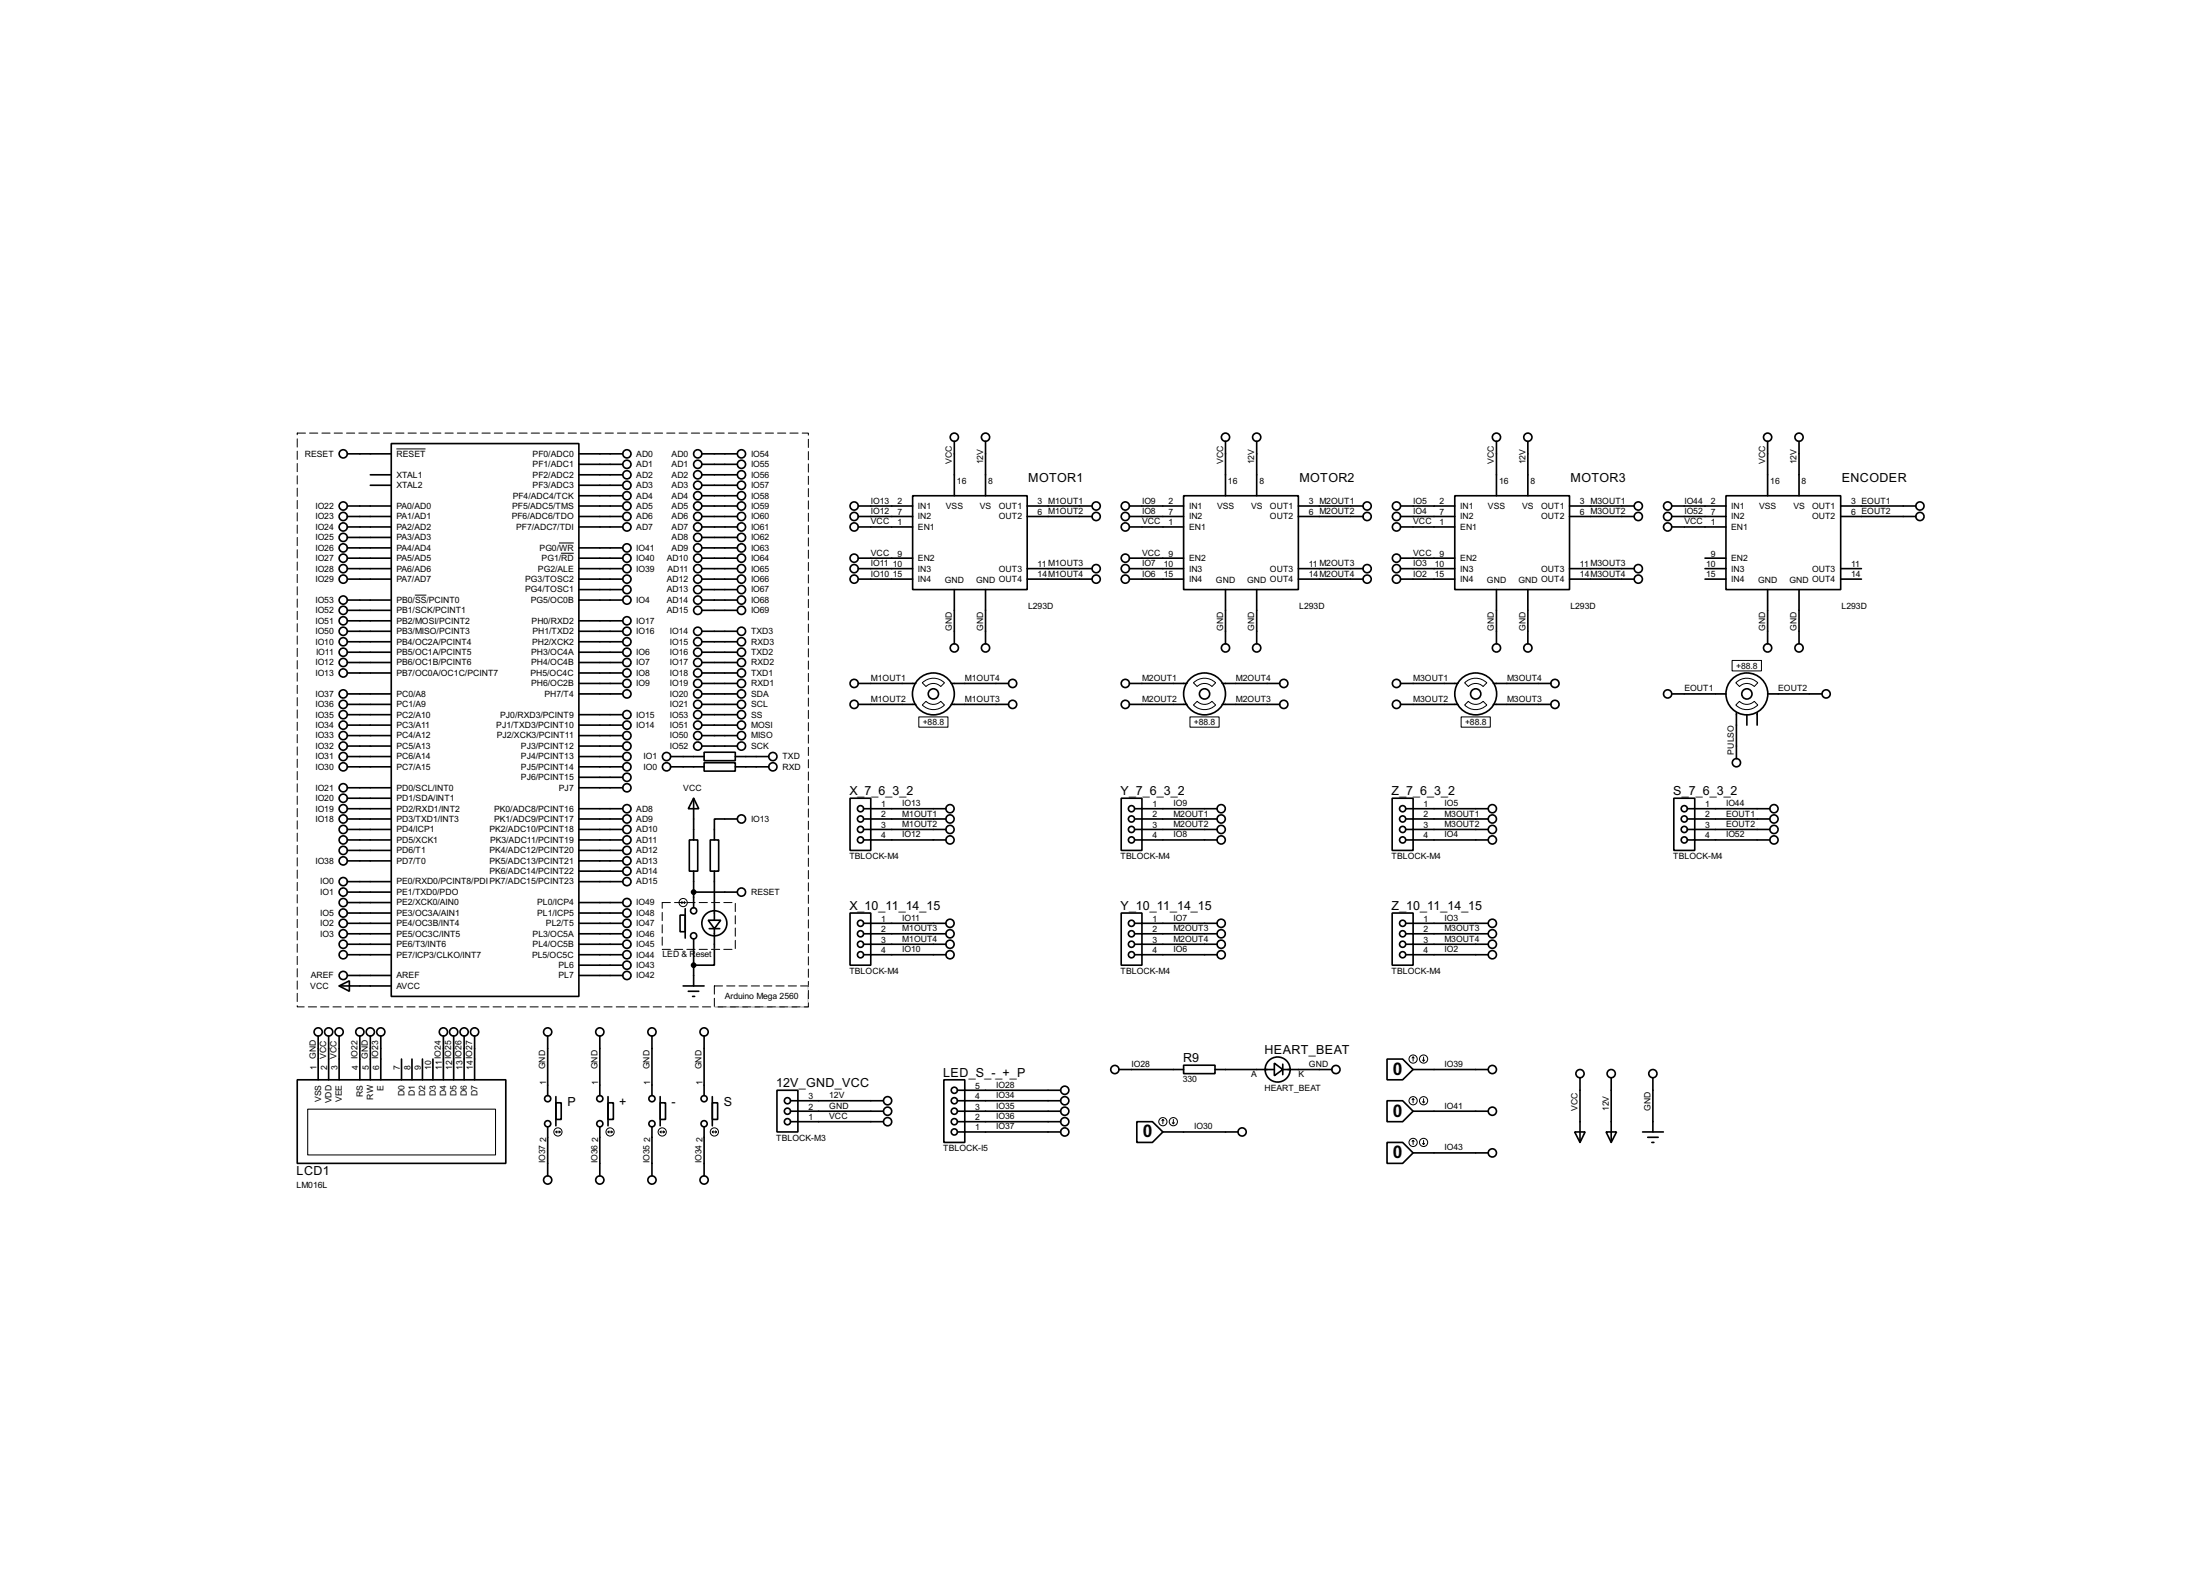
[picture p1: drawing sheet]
<svg xmlns="http://www.w3.org/2000/svg" width="536mm" height="383mm" viewBox="0 0 536 383" stroke-linecap="round" stroke-linejoin="round" font-family="sans-serif">
<g fill="none" stroke="#000" stroke-width=".4">
<path d="M84.6 110.5h10.7M90.2 115.6h5.1M90.2 118.2h5.1M95.3 108h45.7v134.6h-45.7zM141 110.5h10.7M141 113.1h10.7M141 115.6h10.7M141 118.2h10.7M171 110.5h8.6M171 113.1h8.6M171 115.6h8.6M171 118.2h8.6"/>
<path d="M232.5 107.5v13.2M240.1 107.5v13.2M298.5 107.5v13.2M306.1 107.5v13.2M364.5 107.5v13.2M372.2 107.5v13.2M430.6 107.5v13.2M438.2 107.5v13.2M84.6 123.2h10.7M84.6 125.8h10.7M84.6 128.3h10.7M84.6 130.9h10.7"/>
<path d="M84.6 133.4h10.7M84.6 135.9h10.7M84.6 138.5h10.7M141 123.2h10.7M141 125.8h10.7M141 128.3h10.7M141 133.4h10.7M141 135.9h10.7M141 138.5h10.7M141 120.7h10.7M171 123.2h8.6M171 125.8h8.6"/>
<path d="M171 128.3h8.6M171 130.9h8.6M171 133.4h8.6M171 135.9h8.6M171 138.5h8.6M171 120.7h8.6M209.1 123.2h13.2M209.1 125.8h13.2M209.1 128.3h13.2M209.1 135.9h13.2M209.1 138.5h13.2M222.3 120.7h27.9v22.9h-27.9z"/>
<path d="M250.2 123.2h15.8M250.2 125.8h15.8M250.2 138.5h15.8M275.1 123.2h13.2M275.1 125.8h13.2M275.1 128.3h13.2M275.1 135.9h13.2M275.1 138.5h13.2M288.3 120.7h28v22.9h-28zM316.3 123.2h15.7M316.3 125.8h15.7M316.3 138.5h15.7"/>
<path d="M341.2 123.2h13.2M341.2 125.8h13.2M341.2 128.3h13.2M341.2 135.9h13.2M341.2 138.5h13.2M354.4 120.7h27.9v22.9h-27.9zM382.3 123.2h15.8M382.3 125.8h15.8M382.3 138.5h15.8M407.2 123.2h13.2M407.2 125.8h13.2M407.2 128.3h13.2"/>
<path d="M415.3 135.9h5.1M415.3 138.5h5.1M420.4 120.7h28v22.9h-28zM448.4 123.2h18.3M448.4 125.8h18.3M448.4 138.5h5M84.6 141h10.7M84.6 146.1h10.7M84.6 148.6h10.7M84.6 151.2h10.7M84.6 153.7h10.7M84.6 156.3h10.7"/>
<path d="M84.6 158.8h10.7M141 141h10.7M141 146.1h10.7M141 151.2h10.7M141 153.7h10.7M141 156.3h10.7M141 158.8h10.7M141 143.6h10.7M171 141h8.6M171 146.1h8.6M171 148.6h8.6M171 153.7h8.6"/>
<path d="M171 156.3h8.6M171 158.8h8.6M171 143.6h8.6M209.1 141h13.2M232.5 143.6v13.2M240.1 143.6v13.2M250.2 141h15.8M275.1 141h13.2M298.5 143.6v13.2M306.1 143.6v13.2M316.3 141h15.7M341.2 141h13.2"/>
<path d="M364.5 143.6v13.2M372.2 143.6v13.2M382.3 141h15.8M415.3 141h5.1M430.6 143.6v13.2M438.2 143.6v13.2M448.4 141h5M84.6 161.3h10.7M84.6 163.9h10.7M84.6 169h10.7M84.6 171.5h10.7M84.6 174h10.7"/>
<path d="M84.6 176.6h10.7M84.6 179.1h10.7M141 161.3h10.7M141 163.9h10.7M141 169h10.7M141 174h10.7M141 176.6h10.7M141 179.1h10.7M141 166.4h10.7M171 161.3h8.6M171 163.9h8.6M171 169h8.6"/>
<path d="M171 171.5h8.6M171 174h8.6M171 176.6h8.6M171 179.1h8.6M171 166.4h8.6M209.1 171.5h14M209.1 166.4h14M231.7 171.5h14M231.7 166.4h14M275.1 171.5h14M275.1 166.4h14M297.7 171.5h14"/>
<path d="M297.7 166.4h14M341.2 171.5h13.9M341.2 166.4h13.9M363.8 171.5h14M363.8 166.4h14M407.2 169h13.2M423 173.5v11.2M425.5 174v2.6M428 173.5v3.1M430.6 169h13.2M84.6 186.7h10.7M84.6 184.2h10.7"/>
<path d="M84.6 181.7h10.7M84.6 191.8h10.7M84.6 194.4h10.7M84.6 196.9h10.7M84.6 199.4h10.7M141 186.7h10.7M141 184.2h10.7M141 181.7h10.7M141 191.8h10.7M141 196.9h10.7M141 199.4h10.7M141 189.3h10.7"/>
<path d="M163.4 186.7h8.1M163.4 184.2h8.1M169 194.4l1.2 2.5h-2.5zM169 194.4v10.1M171 181.7h8.6M171.5 185.7h7.6v2.1h-7.6zM171.5 183.2h7.6v2h-7.6zM179.1 186.7h8.2M179.1 184.2h8.2M179.6 199.4h-5.6v5.1M207.1 194.4h5v12.7h-5zM210.4 196.9h20"/>
<path d="M210.4 199.4h20M273.1 194.4h5.1v12.7h-5.1zM276.4 196.9h20.1M276.4 199.4h20.1M339.1 194.4h5.1v12.7h-5.1zM342.4 196.9h20.1M342.4 199.4h20.1M407.7 194.4h5.1v12.7h-5.1zM411 196.9h20.1M411 199.4h20.1M84.6 202h10.7M84.6 204.5h10.7"/>
<path d="M84.6 207.1h10.7M84.6 209.6h10.7M84.6 214.7h10.7M84.6 217.2h10.7M84.6 219.8h10.7M141 202h10.7M141 204.5h10.7M141 207.1h10.7M141 209.6h10.7M141 214.7h10.7M141 219.8h10.7M141 212.1h10.7"/>
<path d="M167.9 204.5h2.1v7.6h-2.1zM169 217.2h10.6M169 212.1v8.9M173 204.5h2.1v7.6h-2.1zM174 212.1v12M210.4 202h20M210.4 204.5h20M276.4 202h20.1M276.4 204.5h20.1M342.4 202h20.1M342.4 204.5h20.1M411 202h20.1"/>
<path d="M411 204.5h20.1M84.6 222.3h10.7M84.6 224.8h10.7M84.6 227.4h10.7M84.6 229.9h10.7M84.6 232.5h10.7M84.6 237.5h10.7M141 222.3h10.7M141 224.8h10.7M141 227.4h10.7M141 229.9h10.7M141 232.5h10.7"/>
<path d="M141 237.5h10.7M141 235h10.7M165.7 222.8h1.2v4.1h-1.2zM166.9 221.3v7.1M169 228.7v11.4M172.5 224.1h3.1l-1.6 2zM172.8 226.1h2.5M174 226.1v8.9h-5M207.1 222.3h5v12.7h-5zM210.4 224.8h20M210.4 227.4h20M210.4 229.9h20"/>
<path d="M210.4 232.5h20M273.1 222.3h5.1v12.7h-5.1zM276.4 224.8h20.1M276.4 227.4h20.1M276.4 229.9h20.1M276.4 232.5h20.1M339.1 222.3h5.1v12.7h-5.1zM342.4 224.8h20.1M342.4 227.4h20.1M342.4 229.9h20.1M342.4 232.5h20.1M77.5 252.3v10.6"/>
<path d="M80.1 252.3v10.6M82.6 240.1l2.5-1.3v2.6zM82.6 240.1h12.7M82.6 252.3v10.6M87.7 252.3v10.6M90.2 252.3v10.6M92.8 252.3v10.6M97.8 257.9v5M100.4 257.9v5M102.9 257.9v5M105.5 257.9v5M108 252.3v10.6"/>
<path d="M110.5 252.3v10.6M113.1 252.3v10.6M115.6 252.3v10.6M133.4 252.3v14.5M146.1 252.3v14.5M158.8 252.3v14.5M166.4 240.1h5.1M167.7 241.4h2.5M168.7 242.6h.5M171.5 252.3v14.5M288.3 259.4h7.7v2h-7.7zM310.4 258.9l2.1 1.5-2.1 1.5z"/>
<path d="M312.5 259.1v2.6M337.9 257.9h3.8l2.5 2.5-2.5 2.5h-3.8zM72.4 262.9h50.8v20.4h-50.8zM133.4 274.4v11.9M135.4 268.5h1.3v4.1h-1.3zM135.4 267v7.1M146.1 274.4v11.9M148.1 268.5h1.3v4.1h-1.3zM148.1 267v7.1M158.8 274.4v11.9M160.8 268.5h1.3v4.1h-1.3zM160.8 267v7.1"/>
<path d="M171.5 274.4v11.9M173.5 268.5h1.3v4.1h-1.3zM173.5 267v7.1M189.3 265.5h5.1v10.1h-5.1zM192.6 268h22.6M192.6 270.6h22.6M192.6 273.1h22.6M229.9 262.9h5.1v15.3h-5.1zM233.2 275.6h25.2M233.2 268h25.2M233.2 270.6h25.2M233.2 273.1h25.2"/>
<path d="M233.2 265.5h25.2M272.6 260.4h15.7M276.9 273.1h3.8l2.6 2.5-2.6 2.6h-3.8zM283.3 275.6h18.3M296 260.4h14.4M312.5 260.4h11.9M337.9 268h3.8l2.5 2.6-2.5 2.5h-3.8zM337.9 278.2h3.8l2.5 2.5-2.5 2.6h-3.8zM344.2 260.4h18.3M344.2 270.6h18.3M383.6 275.6h2.5l-1.2 2.6zM384.9 262.4v15.8"/>
<path d="M391.2 275.6h2.6l-1.3 2.6zM392.5 262.4v15.8M400.1 275.6h5.1M401.4 276.9h2.5M402.4 278.2h.5M402.6 262.4v13.2M344.2 280.7h18.3"/>
<circle cx="83.6" cy="110.5" r="1"/>
<circle cx="152.7" cy="113.1" r="1"/>
<circle cx="152.7" cy="118.2" r="1"/>
<circle cx="152.7" cy="110.5" r="1"/>
<circle cx="152.7" cy="115.6" r="1"/>
<circle cx="169.9" cy="118.2" r="1"/>
<circle cx="169.9" cy="113.1" r="1"/>
<circle cx="169.9" cy="115.6" r="1"/>
<circle cx="169.9" cy="110.5" r="1"/>
<circle cx="180.6" cy="118.2" r="1"/>
<circle cx="180.6" cy="113.1" r="1"/>
<circle cx="180.6" cy="115.6" r="1"/>
<circle cx="180.6" cy="110.5" r="1"/>
<circle cx="232.4" cy="106.5" r="1"/>
<circle cx="240" cy="106.5" r="1"/>
<circle cx="298.5" cy="106.5" r="1"/>
<circle cx="306.1" cy="106.5" r="1"/>
<circle cx="364.5" cy="106.5" r="1"/>
<circle cx="372.1" cy="106.5" r="1"/>
<circle cx="430.5" cy="106.5" r="1"/>
<circle cx="438.2" cy="106.5" r="1"/>
<circle cx="83.6" cy="130.9" r="1"/>
<circle cx="83.6" cy="123.2" r="1"/>
<circle cx="83.6" cy="133.4" r="1"/>
<circle cx="83.6" cy="135.9" r="1"/>
<circle cx="83.6" cy="138.5" r="1"/>
<circle cx="83.6" cy="128.3" r="1"/>
<circle cx="83.6" cy="125.8" r="1"/>
<circle cx="152.7" cy="120.7" r="1"/>
<circle cx="152.7" cy="133.4" r="1"/>
<circle cx="152.7" cy="135.9" r="1"/>
<circle cx="152.7" cy="125.8" r="1"/>
<circle cx="152.7" cy="138.5" r="1"/>
<circle cx="152.7" cy="123.2" r="1"/>
<circle cx="152.7" cy="128.3" r="1"/>
<circle cx="169.9" cy="138.5" r="1"/>
<circle cx="169.9" cy="125.8" r="1"/>
<circle cx="169.9" cy="135.9" r="1"/>
<circle cx="169.9" cy="128.3" r="1"/>
<circle cx="169.9" cy="120.7" r="1"/>
<circle cx="169.9" cy="133.4" r="1"/>
<circle cx="169.9" cy="123.2" r="1"/>
<circle cx="169.9" cy="130.9" r="1"/>
<circle cx="180.6" cy="130.9" r="1"/>
<circle cx="180.6" cy="138.5" r="1"/>
<circle cx="180.6" cy="125.8" r="1"/>
<circle cx="180.6" cy="135.9" r="1"/>
<circle cx="180.6" cy="120.7" r="1"/>
<circle cx="180.6" cy="128.3" r="1"/>
<circle cx="180.6" cy="133.4" r="1"/>
<circle cx="180.6" cy="123.2" r="1"/>
<circle cx="208" cy="123.2" r="1"/>
<circle cx="208" cy="125.8" r="1"/>
<circle cx="208" cy="135.9" r="1"/>
<circle cx="208" cy="138.5" r="1"/>
<circle cx="208" cy="128.3" r="1"/>
<circle cx="267" cy="125.8" r="1"/>
<circle cx="267" cy="138.5" r="1"/>
<circle cx="267" cy="123.2" r="1"/>
<circle cx="274.1" cy="138.5" r="1"/>
<circle cx="274.1" cy="135.9" r="1"/>
<circle cx="274.1" cy="128.3" r="1"/>
<circle cx="274.1" cy="125.8" r="1"/>
<circle cx="274.1" cy="123.2" r="1"/>
<circle cx="333" cy="138.5" r="1"/>
<circle cx="333" cy="123.2" r="1"/>
<circle cx="333" cy="125.8" r="1"/>
<circle cx="340.1" cy="123.2" r="1"/>
<circle cx="340.1" cy="138.5" r="1"/>
<circle cx="340.1" cy="135.9" r="1"/>
<circle cx="340.1" cy="125.8" r="1"/>
<circle cx="340.1" cy="128.3" r="1"/>
<circle cx="399" cy="138.5" r="1"/>
<circle cx="399" cy="123.2" r="1"/>
<circle cx="399" cy="125.8" r="1"/>
<circle cx="406.2" cy="125.8" r="1"/>
<circle cx="406.2" cy="123.2" r="1"/>
<circle cx="406.2" cy="128.3" r="1"/>
<circle cx="467.6" cy="125.8" r="1"/>
<circle cx="467.6" cy="123.2" r="1"/>
<circle cx="83.6" cy="153.7" r="1"/>
<circle cx="83.6" cy="151.2" r="1"/>
<circle cx="83.6" cy="141" r="1"/>
<circle cx="83.6" cy="158.8" r="1"/>
<circle cx="83.6" cy="156.3" r="1"/>
<circle cx="83.6" cy="146.1" r="1"/>
<circle cx="83.6" cy="148.6" r="1"/>
<circle cx="152.7" cy="156.3" r="1"/>
<circle cx="152.7" cy="158.8" r="1"/>
<circle cx="152.7" cy="153.7" r="1"/>
<circle cx="152.7" cy="151.2" r="1"/>
<circle cx="152.7" cy="143.6" r="1"/>
<circle cx="152.7" cy="141" r="1"/>
<circle cx="152.7" cy="146.1" r="1"/>
<circle cx="169.9" cy="146.1" r="1"/>
<circle cx="169.9" cy="148.6" r="1"/>
<circle cx="169.9" cy="141" r="1"/>
<circle cx="169.9" cy="158.8" r="1"/>
<circle cx="169.9" cy="143.6" r="1"/>
<circle cx="169.9" cy="156.3" r="1"/>
<circle cx="169.9" cy="153.7" r="1"/>
<circle cx="180.6" cy="148.6" r="1"/>
<circle cx="180.6" cy="153.7" r="1"/>
<circle cx="180.6" cy="156.3" r="1"/>
<circle cx="180.6" cy="143.6" r="1"/>
<circle cx="180.6" cy="146.1" r="1"/>
<circle cx="180.6" cy="141" r="1"/>
<circle cx="180.6" cy="158.8" r="1"/>
<circle cx="208" cy="141" r="1"/>
<circle cx="232.4" cy="157.8" r="1"/>
<circle cx="240" cy="157.8" r="1"/>
<circle cx="267" cy="141" r="1"/>
<circle cx="274.1" cy="141" r="1"/>
<circle cx="298.5" cy="157.8" r="1"/>
<circle cx="306.1" cy="157.8" r="1"/>
<circle cx="333" cy="141" r="1"/>
<circle cx="340.1" cy="141" r="1"/>
<circle cx="364.5" cy="157.8" r="1"/>
<circle cx="372.1" cy="157.8" r="1"/>
<circle cx="399" cy="141" r="1"/>
<circle cx="430.5" cy="157.8" r="1"/>
<circle cx="438.2" cy="157.8" r="1"/>
<circle cx="83.6" cy="171.5" r="1"/>
<circle cx="83.6" cy="174" r="1"/>
<circle cx="83.6" cy="169" r="1"/>
<circle cx="83.6" cy="176.6" r="1"/>
<circle cx="83.6" cy="179.1" r="1"/>
<circle cx="83.6" cy="161.3" r="1"/>
<circle cx="83.6" cy="163.9" r="1"/>
<circle cx="152.7" cy="166.4" r="1"/>
<circle cx="152.7" cy="176.6" r="1"/>
<circle cx="152.7" cy="169" r="1"/>
<circle cx="152.7" cy="174" r="1"/>
<circle cx="152.7" cy="179.1" r="1"/>
<circle cx="152.7" cy="163.9" r="1"/>
<circle cx="152.7" cy="161.3" r="1"/>
<circle cx="169.9" cy="161.3" r="1"/>
<circle cx="169.9" cy="174" r="1"/>
<circle cx="169.9" cy="163.9" r="1"/>
<circle cx="169.9" cy="166.4" r="1"/>
<circle cx="169.9" cy="169" r="1"/>
<circle cx="169.9" cy="171.5" r="1"/>
<circle cx="169.9" cy="179.1" r="1"/>
<circle cx="169.9" cy="176.6" r="1"/>
<circle cx="180.6" cy="171.5" r="1"/>
<circle cx="180.6" cy="169" r="1"/>
<circle cx="180.6" cy="174" r="1"/>
<circle cx="180.6" cy="179.1" r="1"/>
<circle cx="180.6" cy="166.4" r="1"/>
<circle cx="180.6" cy="176.6" r="1"/>
<circle cx="180.6" cy="163.9" r="1"/>
<circle cx="180.6" cy="161.3" r="1"/>
<circle cx="208" cy="171.5" r="1"/>
<circle cx="208" cy="166.4" r="1"/>
<circle cx="227.3" cy="169" r="5.1"/>
<circle cx="227.3" cy="169" r="1.25"/>
<circle cx="246.6" cy="166.4" r="1"/>
<circle cx="246.6" cy="171.5" r="1"/>
<circle cx="274.1" cy="171.5" r="1"/>
<circle cx="274.1" cy="166.4" r="1"/>
<circle cx="293.4" cy="169" r="5.1"/>
<circle cx="293.4" cy="169" r="1.25"/>
<circle cx="312.7" cy="166.4" r="1"/>
<circle cx="312.7" cy="171.5" r="1"/>
<circle cx="340.1" cy="171.5" r="1"/>
<circle cx="340.1" cy="166.4" r="1"/>
<circle cx="359.4" cy="169" r="5.1"/>
<circle cx="359.4" cy="169" r="1.25"/>
<circle cx="378.7" cy="166.4" r="1"/>
<circle cx="378.7" cy="171.5" r="1"/>
<circle cx="406.2" cy="169" r="1"/>
<circle cx="425.5" cy="169" r="5.1"/>
<circle cx="425.5" cy="169" r="1.25"/>
<circle cx="444.8" cy="169" r="1"/>
<circle cx="83.6" cy="194.4" r="1"/>
<circle cx="83.6" cy="184.2" r="1"/>
<circle cx="83.6" cy="191.8" r="1"/>
<circle cx="83.6" cy="199.4" r="1"/>
<circle cx="83.6" cy="196.9" r="1"/>
<circle cx="83.6" cy="186.7" r="1"/>
<circle cx="83.6" cy="181.7" r="1"/>
<circle cx="152.7" cy="184.2" r="1"/>
<circle cx="152.7" cy="196.9" r="1"/>
<circle cx="152.7" cy="191.8" r="1"/>
<circle cx="152.7" cy="181.7" r="1"/>
<circle cx="152.7" cy="186.7" r="1"/>
<circle cx="152.7" cy="199.4" r="1"/>
<circle cx="152.7" cy="189.3" r="1"/>
<circle cx="162.3" cy="186.7" r="1"/>
<circle cx="162.3" cy="184.2" r="1"/>
<circle cx="169.9" cy="181.7" r="1"/>
<circle cx="180.6" cy="199.4" r="1"/>
<circle cx="180.6" cy="181.7" r="1"/>
<circle cx="188.2" cy="184.2" r="1"/>
<circle cx="188.2" cy="186.7" r="1"/>
<circle cx="209.6" cy="196.9" r=".75"/>
<circle cx="209.6" cy="199.4" r=".75"/>
<circle cx="231.4" cy="196.9" r="1"/>
<circle cx="231.4" cy="199.4" r="1"/>
<circle cx="275.6" cy="196.9" r=".75"/>
<circle cx="275.6" cy="199.4" r=".75"/>
<circle cx="297.4" cy="199.4" r="1"/>
<circle cx="297.4" cy="196.9" r="1"/>
<circle cx="341.6" cy="199.4" r=".75"/>
<circle cx="341.6" cy="196.9" r=".75"/>
<circle cx="363.5" cy="196.9" r="1"/>
<circle cx="363.5" cy="199.4" r="1"/>
<circle cx="410.2" cy="196.9" r=".75"/>
<circle cx="410.2" cy="199.4" r=".75"/>
<circle cx="422.9" cy="185.7" r="1"/>
<circle cx="432.1" cy="196.9" r="1"/>
<circle cx="432.1" cy="199.4" r="1"/>
<circle cx="83.6" cy="217.2" r="1"/>
<circle cx="83.6" cy="207.1" r="1"/>
<circle cx="83.6" cy="219.8" r="1"/>
<circle cx="83.6" cy="209.6" r="1"/>
<circle cx="83.6" cy="214.7" r="1"/>
<circle cx="83.6" cy="204.5" r="1"/>
<circle cx="83.6" cy="202" r="1"/>
<circle cx="152.7" cy="219.8" r="1"/>
<circle cx="152.7" cy="212.1" r="1"/>
<circle cx="152.7" cy="207.1" r="1"/>
<circle cx="152.7" cy="209.6" r="1"/>
<circle cx="152.7" cy="214.7" r="1"/>
<circle cx="152.7" cy="204.5" r="1"/>
<circle cx="152.7" cy="202" r="1"/>
<circle cx="180.6" cy="217.2" r="1"/>
<circle cx="209.6" cy="204.5" r=".75"/>
<circle cx="209.6" cy="202" r=".75"/>
<circle cx="231.4" cy="204.5" r="1"/>
<circle cx="231.4" cy="202" r="1"/>
<circle cx="275.6" cy="202" r=".75"/>
<circle cx="275.6" cy="204.5" r=".75"/>
<circle cx="297.4" cy="204.5" r="1"/>
<circle cx="297.4" cy="202" r="1"/>
<circle cx="341.6" cy="202" r=".75"/>
<circle cx="341.6" cy="204.5" r=".75"/>
<circle cx="363.5" cy="204.5" r="1"/>
<circle cx="363.5" cy="202" r="1"/>
<circle cx="410.2" cy="204.5" r=".75"/>
<circle cx="410.2" cy="202" r=".75"/>
<circle cx="432.1" cy="204.5" r="1"/>
<circle cx="432.1" cy="202" r="1"/>
<circle cx="83.6" cy="237.5" r="1"/>
<circle cx="83.6" cy="224.8" r="1"/>
<circle cx="83.6" cy="222.3" r="1"/>
<circle cx="83.6" cy="232.5" r="1"/>
<circle cx="83.6" cy="227.4" r="1"/>
<circle cx="83.6" cy="229.9" r="1"/>
<circle cx="152.7" cy="224.8" r="1"/>
<circle cx="152.7" cy="237.5" r="1"/>
<circle cx="152.7" cy="229.9" r="1"/>
<circle cx="152.7" cy="235" r="1"/>
<circle cx="152.7" cy="222.3" r="1"/>
<circle cx="152.7" cy="227.4" r="1"/>
<circle cx="152.7" cy="232.5" r="1"/>
<circle cx="168.9" cy="221.8" r=".75"/>
<circle cx="168.9" cy="227.9" r=".75"/>
<circle cx="174" cy="224.8" r="3.1"/>
<circle cx="209.6" cy="229.9" r=".75"/>
<circle cx="209.6" cy="227.4" r=".75"/>
<circle cx="209.6" cy="224.8" r=".75"/>
<circle cx="209.6" cy="232.5" r=".75"/>
<circle cx="231.4" cy="224.8" r="1"/>
<circle cx="231.4" cy="227.4" r="1"/>
<circle cx="231.4" cy="229.9" r="1"/>
<circle cx="231.4" cy="232.5" r="1"/>
<circle cx="275.6" cy="224.8" r=".75"/>
<circle cx="275.6" cy="229.9" r=".75"/>
<circle cx="275.6" cy="232.5" r=".75"/>
<circle cx="275.6" cy="227.4" r=".75"/>
<circle cx="297.4" cy="227.4" r="1"/>
<circle cx="297.4" cy="229.9" r="1"/>
<circle cx="297.4" cy="232.5" r="1"/>
<circle cx="297.4" cy="224.8" r="1"/>
<circle cx="341.6" cy="229.9" r=".75"/>
<circle cx="341.6" cy="232.5" r=".75"/>
<circle cx="341.6" cy="227.4" r=".75"/>
<circle cx="341.6" cy="224.8" r=".75"/>
<circle cx="363.5" cy="227.4" r="1"/>
<circle cx="363.5" cy="229.9" r="1"/>
<circle cx="363.5" cy="232.5" r="1"/>
<circle cx="363.5" cy="224.8" r="1"/>
<circle cx="77.5" cy="251.3" r="1"/>
<circle cx="80" cy="251.3" r="1"/>
<circle cx="82.6" cy="251.3" r="1"/>
<circle cx="87.6" cy="251.3" r="1"/>
<circle cx="90.2" cy="251.3" r="1"/>
<circle cx="92.7" cy="251.3" r="1"/>
<circle cx="108" cy="251.3" r="1"/>
<circle cx="110.5" cy="251.3" r="1"/>
<circle cx="113" cy="251.3" r="1"/>
<circle cx="115.6" cy="251.3" r="1"/>
<circle cx="133.4" cy="251.3" r="1"/>
<circle cx="146.1" cy="251.3" r="1"/>
<circle cx="158.8" cy="251.3" r="1"/>
<circle cx="171.5" cy="251.3" r="1"/>
<circle cx="133.4" cy="267.5" r=".75"/>
<circle cx="133.4" cy="273.6" r=".75"/>
<circle cx="146.1" cy="267.5" r=".75"/>
<circle cx="146.1" cy="273.6" r=".75"/>
<circle cx="158.8" cy="267.5" r=".75"/>
<circle cx="158.8" cy="273.6" r=".75"/>
<circle cx="171.5" cy="273.6" r=".75"/>
<circle cx="171.5" cy="267.5" r=".75"/>
<circle cx="191.8" cy="268" r=".75"/>
<circle cx="191.8" cy="273.1" r=".75"/>
<circle cx="191.8" cy="270.6" r=".75"/>
<circle cx="216.2" cy="270.6" r="1"/>
<circle cx="216.2" cy="268" r="1"/>
<circle cx="216.2" cy="273.1" r="1"/>
<circle cx="232.4" cy="275.6" r=".75"/>
<circle cx="232.4" cy="270.6" r=".75"/>
<circle cx="232.4" cy="268" r=".75"/>
<circle cx="232.4" cy="265.5" r=".75"/>
<circle cx="232.4" cy="273.1" r=".75"/>
<circle cx="259.3" cy="268" r="1"/>
<circle cx="259.3" cy="273.1" r="1"/>
<circle cx="259.3" cy="275.6" r="1"/>
<circle cx="259.3" cy="270.6" r="1"/>
<circle cx="259.3" cy="265.5" r="1"/>
<circle cx="271.5" cy="260.4" r="1"/>
<circle cx="302.5" cy="275.6" r="1"/>
<circle cx="311.2" cy="260.4" r="3.1"/>
<circle cx="325.4" cy="260.4" r="1"/>
<circle cx="363.5" cy="270.6" r="1"/>
<circle cx="363.5" cy="260.4" r="1"/>
<circle cx="384.8" cy="261.4" r="1"/>
<circle cx="392.4" cy="261.4" r="1"/>
<circle cx="402.6" cy="261.4" r="1"/>
<circle cx="133.4" cy="287.3" r="1"/>
<circle cx="146.1" cy="287.3" r="1"/>
<circle cx="158.8" cy="287.3" r="1"/>
<circle cx="171.5" cy="287.3" r="1"/>
<circle cx="363.5" cy="280.7" r="1"/>
</g>
<path d="M72.4 105.5h124.5v139.7h-124.5zM161.3 219.8h17.8v11.4h-17.8zM174 240.1h22.9v5.1h-22.9z" fill="none" stroke="#fff" stroke-width=".24"/>
<path d="M72.4 105.5h124.5v139.7h-124.5zM161.3 219.8h17.8v11.4h-17.8zM174 240.1h22.9v5.1h-22.9z" fill="none" stroke="#000" stroke-width=".24" stroke-dasharray="2 1"/>
<g fill="none" stroke="#000" stroke-width=".24">
<path d="M96.6 109.3h7.1M136.2 132.2h3.6M136.7 134.7h3.1M101.1 144.9h2.8M223.8 174.6h7.1v2.5h-7.1zM224.7 171.7l.9-.9a2.54 2.54 0 0 0 3.6 0l.9 .9a3.8 3.8 0 0 1-5.4 0zM224.7 166.3a3.8 3.8 0 0 1 5.4 0l-.9 .9a2.54 2.54 0 0 0-3.6 0zM289.9 174.6h7.1v2.5h-7.1zM290.7 171.7l.9-.9a2.54 2.54 0 0 0 3.6 0l.9 .9a3.8 3.8 0 0 1-5.4 0zM290.7 166.3a3.8 3.8 0 0 1 5.4 0l-.9 .9a2.54 2.54 0 0 0-3.6 0zM355.9 174.6h7.1v2.5h-7.1zM356.8 171.7l.9-.9a2.54 2.54 0 0 0 3.6 0l.9 .9a3.8 3.8 0 0 1-5.4 0z"/>
<path d="M356.8 166.3a3.8 3.8 0 0 1 5.4 0l-.9 .9a2.54 2.54 0 0 0-3.6 0zM421.9 160.8h7.2v2.6h-7.2zM422.8 166.3a3.7 3.7 0 0 1 5.4 0l-.9 .9a2.54 2.54 0 0 0-3.6 0zM422.8 171.7l.9-.9a2.53 2.53 0 0 0 3.6 0l.9 .9a3.7 3.7 0 0 1-5.4 0zM165.9 219.8h1M165.9 219.8l.3 .2M166.2 219.5l-.3 .3M166.7 219.5l.2 .3M166.9 219.8l-.2 .2M344.2 257.4l-.2 .2M344.2 257.4l.3 .2M344.2 257.4v1"/>
<path d="M346.5 258.1l.3 .3M346.8 257.4v1M347 258.1l-.2 .3M135.4 275.6h1.1M135.4 275.6l.3 .3M135.7 275.4l-.3 .2M136.2 275.4l.3 .2M136.5 275.6l-.3 .3M148.1 275.6h1.1M148.1 275.6l.3 .3M148.4 275.4l-.3 .2M148.9 275.4l.3 .2"/>
<path d="M149.2 275.6l-.3 .3M160.8 275.6h1.1M160.8 275.6l.3 .3M161.1 275.4l-.3 .2M161.6 275.4l.3 .2M161.9 275.6l-.3 .3M173.5 275.6h1.1M173.5 275.6l.3 .3M173.8 275.4l-.3 .2M174.3 275.4l.3 .2M174.6 275.6l-.3 .3M283.3 272.6l-.3 .3"/>
<path d="M283.3 272.6l.2 .3M283.3 272.6v1M285.6 273.4l.2 .2M285.8 272.6v1M286.1 273.4l-.3 .2M344.2 267.5v1M344.2 277.7v1M344.2 267.5l-.2 .3M344.2 267.5l.3 .3M344.2 277.7l-.2 .2M344.2 277.7l.3 .2M346.5 268.3l.3 .2"/>
<path d="M346.5 278.4l.3 .3M346.8 267.5v1M346.8 277.7v1M347 268.3l-.2 .2M347 278.4l-.2 .3"/>
<circle cx="166.4" cy="219.8" r="1"/>
<circle cx="344.2" cy="257.9" r="1"/>
<circle cx="346.7" cy="257.9" r="1"/>
<circle cx="135.9" cy="275.6" r="1"/>
<circle cx="148.6" cy="275.6" r="1"/>
<circle cx="161.3" cy="275.6" r="1"/>
<circle cx="174" cy="275.6" r="1"/>
<circle cx="283.2" cy="273.1" r="1"/>
<circle cx="285.8" cy="273.1" r="1"/>
<circle cx="344.2" cy="268" r="1"/>
<circle cx="344.2" cy="278.2" r="1"/>
<circle cx="346.7" cy="268" r="1"/>
<circle cx="346.7" cy="278.2" r="1"/>
</g>
<g fill="#000" stroke="#000" stroke-width=".4">
<circle cx="168.9" cy="217.2" r=".5"/>
<circle cx="168.9" cy="235" r=".5"/>
</g>
<path d="M75 270.1h45.7v11.1h-45.7z" fill="none" stroke="#000" stroke-width=".25"/>
<g font-size="4.8">
<text x="339.3" y="261.8">0</text>
<text x="339.3" y="271.9">0</text>
<text x="278.4" y="277">0</text>
<text x="339.3" y="282.1">0</text>
</g>
<g font-size="3.4">
<text x="250.5" y="117.4">MOTOR1</text>
<text x="316.5" y="117.4">MOTOR2</text>
<text x="382.6" y="117.4">MOTOR3</text>
<text x="448.6" y="117.4">ENCODER</text>
<text x="206.9" y="193.6">X_7_6_3_2</text>
<text x="273" y="193.6">Y_7_6_3_2</text>
<text x="339" y="193.6">Z_7_6_3_2</text>
<text x="407.6" y="193.6">S_7_6_3_2</text>
<text x="206.9" y="221.5">X_10_11_14_15</text>
<text x="273" y="221.5">Y_10_11_14_15</text>
<text x="339" y="221.5">Z_10_11_14_15</text>
<text x="308" y="256.6">HEART_BEAT</text>
<text x="229.8" y="262.1">LED_S_-_+_P</text>
<text x="288.2" y="258.6">R9</text>
<text x="138.2" y="269.3">P</text>
<text x="150.9" y="269.3">+</text>
<text x="163.6" y="269.3">-</text>
<text x="176.3" y="269.3">S</text>
<text x="189.1" y="264.7">12V_GND_VCC</text>
<text x="72.3" y="286.2">LCD1</text>
</g>
<g font-size="2.4">
<text x="74.2" y="111.2">RESET</text>
<text x="96.6" y="111.2">RESET</text>
<text x="129.7" y="113.7">PF1/ADC1</text>
<text x="129.7" y="111.2">PF0/ADC0</text>
<text x="155" y="111.2">AD0</text>
<text x="155" y="113.7">AD1</text>
<text x="163.6" y="111.2">AD0</text>
<text x="163.6" y="113.7">AD1</text>
<text x="182.9" y="111.2">IO54</text>
<text x="182.9" y="113.7">IO55</text>
<text x="231.9" y="113" transform="rotate(-90 231.9 113)">VCC</text>
<text x="239.5" y="113.1" transform="rotate(-90 239.5 113.1)">12V</text>
<text x="297.9" y="113" transform="rotate(-90 297.9 113)">VCC</text>
<text x="305.5" y="113.1" transform="rotate(-90 305.5 113.1)">12V</text>
<text x="363.9" y="113" transform="rotate(-90 363.9 113)">VCC</text>
<text x="371.6" y="113" transform="rotate(-90 371.6 113)">12V</text>
<text x="430" y="113" transform="rotate(-90 430 113)">VCC</text>
<text x="437.6" y="113" transform="rotate(-90 437.6 113)">12V</text>
<text x="96.6" y="118.9">XTAL2</text>
<text x="96.6" y="116.3">XTAL1</text>
<text x="129.7" y="118.9">PF3/ADC3</text>
<text x="129.7" y="116.3">PF2/ADC2</text>
<text x="155" y="116.3">AD2</text>
<text x="155" y="118.9">AD3</text>
<text x="163.6" y="116.3">AD2</text>
<text x="163.6" y="118.9">AD3</text>
<text x="182.9" y="116.3">IO56</text>
<text x="182.9" y="118.9">IO57</text>
<text x="233.1" y="117.8">16</text>
<text x="240.7" y="117.8">8</text>
<text x="299.1" y="117.8">16</text>
<text x="306.8" y="117.8">8</text>
<text x="365.2" y="117.8">16</text>
<text x="372.8" y="117.8">8</text>
<text x="431.2" y="117.8">16</text>
<text x="438.8" y="117.8">8</text>
<text x="76.8" y="123.9">IO22</text>
<text x="96.6" y="123.9">PA0/AD0</text>
<text x="124.7" y="123.9">PF5/ADC5/TMS</text>
<text x="124.9" y="121.4">PF4/ADC4/TCK</text>
<text x="155" y="121.4">AD4</text>
<text x="155" y="123.9">AD5</text>
<text x="163.6" y="121.4">AD4</text>
<text x="163.6" y="123.9">AD5</text>
<text x="182.9" y="121.4">IO58</text>
<text x="182.9" y="123.9">IO59</text>
<text x="212.1" y="122.6">IO13</text>
<text x="212.1" y="125.2">IO12</text>
<text x="218.6" y="122.8">2</text>
<text x="218.6" y="125.4">7</text>
<text x="223.6" y="123.9">IN1</text>
<text x="230.4" y="123.9">VSS</text>
<text x="238.7" y="123.9">VS</text>
<text x="243.3" y="123.9">OUT1</text>
<text x="252.8" y="122.8">3 M1OUT1</text>
<text x="252.8" y="125.4">6 M1OUT2</text>
<text x="278.2" y="122.6">IO9</text>
<text x="278.2" y="125.2">IO8</text>
<text x="284.7" y="122.8">2</text>
<text x="284.7" y="125.4">7</text>
<text x="289.6" y="123.9">IN1</text>
<text x="296.4" y="123.9">VSS</text>
<text x="304.7" y="123.9">VS</text>
<text x="309.3" y="123.9">OUT1</text>
<text x="318.8" y="122.8">3 M2OUT1</text>
<text x="318.8" y="125.4">6 M2OUT2</text>
<text x="344.2" y="122.6">IO5</text>
<text x="344.2" y="125.2">IO4</text>
<text x="350.7" y="122.8">2</text>
<text x="350.7" y="125.4">7</text>
<text x="355.7" y="123.9">IN1</text>
<text x="362.4" y="123.9">VSS</text>
<text x="370.8" y="123.9">VS</text>
<text x="375.4" y="123.9">OUT1</text>
<text x="384.9" y="122.8">3 M3OUT1</text>
<text x="384.9" y="125.4">6 M3OUT2</text>
<text x="410.3" y="122.6">IO44</text>
<text x="410.3" y="125.2">IO52</text>
<text x="416.7" y="122.8">2</text>
<text x="416.7" y="125.4">7</text>
<text x="421.7" y="123.9">IN1</text>
<text x="428.5" y="123.9">VSS</text>
<text x="436.8" y="123.9">VS</text>
<text x="441.4" y="123.9">OUT1</text>
<text x="450.9" y="122.8">3 EOUT1</text>
<text x="450.9" y="125.4">6 EOUT2</text>
<text x="76.8" y="126.4">IO23</text>
<text x="76.8" y="129">IO24</text>
<text x="76.8" y="131.6">IO25</text>
<text x="96.6" y="131.6">PA3/AD3</text>
<text x="96.6" y="129">PA2/AD2</text>
<text x="96.6" y="126.4">PA1/AD1</text>
<text x="124.6" y="126.4">PF6/ADC6/TDO</text>
<text x="125.7" y="129">PF7/ADC7/TDI</text>
<text x="155" y="126.4">AD6</text>
<text x="155" y="129">AD7</text>
<text x="163.6" y="126.4">AD6</text>
<text x="163.6" y="129">AD7</text>
<text x="163.6" y="131.6">AD8</text>
<text x="182.9" y="126.4">IO60</text>
<text x="182.9" y="129">IO61</text>
<text x="182.9" y="131.6">IO62</text>
<text x="212.1" y="127.7">VCC</text>
<text x="218.6" y="127.9">1</text>
<text x="223.6" y="126.4">IN2</text>
<text x="223.6" y="129">EN1</text>
<text x="243.3" y="126.4">OUT2</text>
<text x="278.2" y="127.7">VCC</text>
<text x="284.7" y="127.9">1</text>
<text x="289.6" y="126.4">IN2</text>
<text x="289.6" y="129">EN1</text>
<text x="309.3" y="126.4">OUT2</text>
<text x="344.2" y="127.7">VCC</text>
<text x="350.7" y="127.9">1</text>
<text x="355.7" y="126.4">IN2</text>
<text x="355.7" y="129">EN1</text>
<text x="375.4" y="126.4">OUT2</text>
<text x="410.3" y="127.7">VCC</text>
<text x="416.7" y="127.9">1</text>
<text x="421.7" y="126.4">IN2</text>
<text x="421.7" y="129">EN1</text>
<text x="441.4" y="126.4">OUT2</text>
<text x="76.8" y="134.1">IO26</text>
<text x="76.8" y="136.6">IO27</text>
<text x="96.6" y="136.6">PA5/AD5</text>
<text x="96.6" y="134.1">PA4/AD4</text>
<text x="131.4" y="134.1">PG0/WR</text>
<text x="131.9" y="136.6">PG1/RD</text>
<text x="155" y="134.1">IO41</text>
<text x="155" y="136.6">IO40</text>
<text x="162.4" y="136.6">AD10</text>
<text x="163.6" y="134.1">AD9</text>
<text x="182.9" y="134.1">IO63</text>
<text x="182.9" y="136.6">IO64</text>
<text x="212.1" y="135.3">VCC</text>
<text x="212.1" y="137.9">IO11</text>
<text x="218.6" y="135.5">9</text>
<text x="223.6" y="136.6">EN2</text>
<text x="278.2" y="135.3">VCC</text>
<text x="278.2" y="137.9">IO7</text>
<text x="284.7" y="135.5">9</text>
<text x="289.6" y="136.6">EN2</text>
<text x="344.2" y="135.3">VCC</text>
<text x="344.2" y="137.9">IO3</text>
<text x="350.7" y="135.5">9</text>
<text x="355.7" y="136.6">EN2</text>
<text x="416.7" y="135.5">9</text>
<text x="421.7" y="136.6">EN2</text>
<text x="76.8" y="141.7">IO29</text>
<text x="76.8" y="139.2">IO28</text>
<text x="96.6" y="141.7">PA7/AD7</text>
<text x="96.6" y="139.2">PA6/AD6</text>
<text x="127.9" y="141.7">PG3/TOSC2</text>
<text x="131" y="139.2">PG2/ALE</text>
<text x="155" y="139.2">IO39</text>
<text x="162.4" y="141.7">AD12</text>
<text x="162.6" y="139.2">AD11</text>
<text x="182.9" y="139.2">IO65</text>
<text x="182.9" y="141.7">IO66</text>
<text x="212.1" y="140.4">IO10</text>
<text x="217.5" y="138.1">10</text>
<text x="217.5" y="140.6">15</text>
<text x="223.6" y="139.2">IN3</text>
<text x="223.6" y="141.7">IN4</text>
<text x="230.1" y="141.8">GND</text>
<text x="237.7" y="141.8">GND OUT4</text>
<text x="243.3" y="139.2">OUT3</text>
<text x="252.8" y="138.1">11 M1OUT3</text>
<text x="252.8" y="140.6">14M1OUT4</text>
<text x="278.2" y="140.4">IO6</text>
<text x="283.5" y="138.1">10</text>
<text x="283.5" y="140.6">15</text>
<text x="289.6" y="139.2">IN3</text>
<text x="289.6" y="141.7">IN4</text>
<text x="296.2" y="141.8">GND</text>
<text x="303.8" y="141.8">GND OUT4</text>
<text x="309.3" y="139.2">OUT3</text>
<text x="318.8" y="138.1">11 M2OUT3</text>
<text x="318.8" y="140.6">14M2OUT4</text>
<text x="344.2" y="140.4">IO2</text>
<text x="349.5" y="138.1">10</text>
<text x="349.5" y="140.6">15</text>
<text x="355.7" y="139.2">IN3</text>
<text x="355.7" y="141.7">IN4</text>
<text x="362.2" y="141.8">GND</text>
<text x="369.8" y="141.8">GND OUT4</text>
<text x="375.4" y="139.2">OUT3</text>
<text x="384.9" y="138.1">11 M3OUT3</text>
<text x="384.9" y="140.6">14M3OUT4</text>
<text x="415.6" y="138.1">10</text>
<text x="415.6" y="140.6">15</text>
<text x="421.7" y="139.2">IN3</text>
<text x="421.7" y="141.7">IN4</text>
<text x="428.2" y="141.8">GND</text>
<text x="435.9" y="141.8">GND OUT4</text>
<text x="441.4" y="139.2">OUT3</text>
<text x="450.9" y="138.1">11</text>
<text x="450.9" y="140.6">14</text>
<text x="76.8" y="146.8">IO53</text>
<text x="76.8" y="149.3">IO52</text>
<text x="96.6" y="146.8">PB0/SS/PCINT0</text>
<text x="96.6" y="149.3">PB1/SCK/PCINT1</text>
<text x="127.9" y="144.3">PG4/TOSC1</text>
<text x="129.3" y="146.8">PG5/OC0B</text>
<text x="155" y="146.8">IO4</text>
<text x="162.4" y="144.3">AD13</text>
<text x="162.4" y="146.8">AD14</text>
<text x="162.4" y="149.3">AD15</text>
<text x="182.9" y="144.3">IO67</text>
<text x="182.9" y="146.8">IO68</text>
<text x="182.9" y="149.3">IO69</text>
<text x="250.4" y="148.2">L293D</text>
<text x="316.5" y="148.2">L293D</text>
<text x="382.5" y="148.2">L293D</text>
<text x="448.6" y="148.2">L293D</text>
<text x="76.8" y="151.9">IO51</text>
<text x="76.8" y="154.4">IO50</text>
<text x="96.6" y="151.9">PB2/MOSI/PCINT2</text>
<text x="96.6" y="154.4">PB3/MISO/PCINT3</text>
<text x="129.5" y="151.9">PH0/RXD2</text>
<text x="129.7" y="154.4">PH1/TXD2</text>
<text x="155" y="151.9">IO17</text>
<text x="155" y="154.4">IO16</text>
<text x="163.2" y="154.4">IO14</text>
<text x="182.9" y="154.4">TXD3</text>
<text x="231.9" y="153.7" transform="rotate(-90 231.9 153.7)">GND</text>
<text x="239.5" y="153.7" transform="rotate(-90 239.5 153.7)">GND</text>
<text x="297.9" y="153.7" transform="rotate(-90 297.9 153.7)">GND</text>
<text x="305.5" y="153.7" transform="rotate(-90 305.5 153.7)">GND</text>
<text x="363.9" y="153.7" transform="rotate(-90 363.9 153.7)">GND</text>
<text x="371.6" y="153.7" transform="rotate(-90 371.6 153.7)">GND</text>
<text x="430" y="153.7" transform="rotate(-90 430 153.7)">GND</text>
<text x="437.6" y="153.7" transform="rotate(-90 437.6 153.7)">GND</text>
<text x="76.8" y="157">IO10</text>
<text x="77" y="159.5">IO11</text>
<text x="96.6" y="157">PB4/OC2A/PCINT4</text>
<text x="96.6" y="159.5">PB5/OC1A/PCINT5</text>
<text x="129.4" y="159.5">PH3/OC4A</text>
<text x="129.6" y="157">PH2/XCK2</text>
<text x="155" y="159.5">IO6</text>
<text x="163.2" y="157">IO15</text>
<text x="163.2" y="159.5">IO16</text>
<text x="182.9" y="157">RXD3</text>
<text x="182.9" y="159.5">TXD2</text>
<text x="76.8" y="162">IO12</text>
<text x="76.8" y="164.6">IO13</text>
<text x="96.6" y="162">PB6/OC1B/PCINT6</text>
<text x="96.6" y="164.6">PB7/OC0A/OC1C/PCINT7</text>
<text x="129.2" y="164.6">PH5/OC4C</text>
<text x="129.4" y="162">PH4/OC4B</text>
<text x="129.4" y="167.1">PH6/OC2B</text>
<text x="155" y="162">IO7</text>
<text x="155" y="164.6">IO8</text>
<text x="155" y="167.1">IO9</text>
<text x="163.2" y="162">IO17</text>
<text x="163.2" y="164.6">IO18</text>
<text x="163.2" y="167.1">IO19</text>
<text x="182.9" y="162">RXD2</text>
<text x="182.9" y="164.6">TXD1</text>
<text x="182.9" y="167.1">RXD1</text>
<text x="212.1" y="165.8">M1OUT1</text>
<text x="235" y="165.8">M1OUT4</text>
<text x="278.2" y="165.8">M2OUT1</text>
<text x="301" y="165.8">M2OUT4</text>
<text x="344.2" y="165.8">M3OUT1</text>
<text x="367.1" y="165.8">M3OUT4</text>
<text x="422.9" y="162.8">+88.8</text>
<text x="76.8" y="169.7">IO37</text>
<text x="76.8" y="172.2">IO36</text>
<text x="96.6" y="169.7">PC0/A8</text>
<text x="96.6" y="172.2">PC1/A9</text>
<text x="132.6" y="169.7">PH7/T4</text>
<text x="163.2" y="169.7">IO20</text>
<text x="163.2" y="172.2">IO21</text>
<text x="182.9" y="169.7">SDA</text>
<text x="182.9" y="172.2">SCL</text>
<text x="212.1" y="170.9">M1OUT2</text>
<text x="235" y="170.9">M1OUT3</text>
<text x="278.2" y="170.9">M2OUT2</text>
<text x="301" y="170.9">M2OUT3</text>
<text x="344.2" y="170.9">M3OUT2</text>
<text x="367.1" y="170.9">M3OUT3</text>
<text x="410.3" y="168.4">EOUT1</text>
<text x="433.1" y="168.4">EOUT2</text>
<text x="76.8" y="174.7">IO35</text>
<text x="76.8" y="177.3">IO34</text>
<text x="76.8" y="179.8">IO33</text>
<text x="96.6" y="174.7">PC2/A10</text>
<text x="96.6" y="177.3">PC3/A11</text>
<text x="96.6" y="179.8">PC4/A12</text>
<text x="120.9" y="177.3">PJ1/TXD3/PCINT10</text>
<text x="121" y="179.8">PJ2/XCK3/PCINT11</text>
<text x="121.8" y="174.7">PJ0/RXD3/PCINT9</text>
<text x="155" y="174.7">IO15</text>
<text x="155" y="177.3">IO14</text>
<text x="163.2" y="174.7">IO53</text>
<text x="163.2" y="177.3">IO51</text>
<text x="163.2" y="179.8">IO50</text>
<text x="182.9" y="174.7">SS</text>
<text x="182.9" y="177.3">MOSI</text>
<text x="182.9" y="179.8">MISO</text>
<text x="224.8" y="176.5">+88.8</text>
<text x="290.8" y="176.5">+88.8</text>
<text x="356.9" y="176.5">+88.8</text>
<text x="76.8" y="182.4">IO32</text>
<text x="76.8" y="184.9">IO31</text>
<text x="96.6" y="182.4">PC5/A13</text>
<text x="96.6" y="184.9">PC6/A14</text>
<text x="126.9" y="182.4">PJ3/PCINT12</text>
<text x="126.9" y="184.9">PJ4/PCINT13</text>
<text x="156.7" y="184.9">IO1</text>
<text x="163.2" y="182.4">IO52</text>
<text x="182.9" y="182.4">SCK</text>
<text x="190.6" y="184.9">TXD</text>
<text x="422.4" y="183.7" transform="rotate(-90 422.4 183.7)">PULSO</text>
<text x="76.8" y="187.4">IO30</text>
<text x="96.6" y="187.4">PC7/A15</text>
<text x="126.9" y="187.4">PJ5/PCINT14</text>
<text x="126.9" y="190">PJ6/PCINT15</text>
<text x="156.7" y="187.4">IO0</text>
<text x="190.6" y="187.4">RXD</text>
<text x="76.8" y="192.5">IO21</text>
<text x="76.8" y="195.1">IO20</text>
<text x="76.8" y="197.6">IO19</text>
<text x="96.6" y="192.5">PD0/SCL/INT0</text>
<text x="96.6" y="195.1">PD1/SDA/INT1</text>
<text x="96.6" y="197.6">PD2/RXD1/INT2</text>
<text x="120.4" y="197.6">PK0/ADC8/PCINT16</text>
<text x="136.1" y="192.5">PJ7</text>
<text x="155" y="197.6">AD8</text>
<text x="166.4" y="192.5">VCC</text>
<text x="214.7" y="196.5">1</text>
<text x="219.8" y="196.3">IO13</text>
<text x="280.7" y="196.5">1</text>
<text x="285.8" y="196.3">IO9</text>
<text x="346.8" y="196.5">1</text>
<text x="351.8" y="196.3">IO5</text>
<text x="415.3" y="196.5">1</text>
<text x="420.4" y="196.3">IO44</text>
<text x="76.8" y="200.1">IO18</text>
<text x="96.6" y="200.1">PD3/TXD1/INT3</text>
<text x="96.6" y="202.7">PD4/ICP1</text>
<text x="119.2" y="202.7">PK2/ADC10/PCINT18</text>
<text x="120.4" y="200.1">PK1/ADC9/PCINT17</text>
<text x="155" y="200.1">AD9</text>
<text x="155" y="202.7">AD10</text>
<text x="182.9" y="200.1">IO13</text>
<text x="214.7" y="199">2</text>
<text x="214.7" y="201.6">3</text>
<text x="219.8" y="198.8">M1OUT1</text>
<text x="219.8" y="203.9">IO12</text>
<text x="219.8" y="201.4">M1OUT2</text>
<text x="280.7" y="199">2</text>
<text x="280.7" y="201.6">3</text>
<text x="285.8" y="203.9">IO8</text>
<text x="285.8" y="201.4">M2OUT2</text>
<text x="285.8" y="198.8">M2OUT1</text>
<text x="346.8" y="199">2</text>
<text x="346.8" y="201.6">3</text>
<text x="351.8" y="198.8">M3OUT1</text>
<text x="351.8" y="201.4">M3OUT2</text>
<text x="351.8" y="203.9">IO4</text>
<text x="415.3" y="199">2</text>
<text x="415.3" y="201.6">3</text>
<text x="420.4" y="198.8">EOUT1</text>
<text x="420.4" y="201.4">EOUT2</text>
<text x="420.4" y="203.9">IO52</text>
<text x="96.6" y="205.2">PD5/XCK1</text>
<text x="96.6" y="207.8">PD6/T1</text>
<text x="119.2" y="207.8">PK4/ADC12/PCINT20</text>
<text x="119.4" y="205.2">PK3/ADC11/PCINT19</text>
<text x="155" y="205.2">AD11</text>
<text x="155" y="207.8">AD12</text>
<text x="206.9" y="209.2">TBLOCK-M4</text>
<text x="214.7" y="204.1">4</text>
<text x="272.9" y="209.2">TBLOCK-M4</text>
<text x="280.7" y="204.1">4</text>
<text x="338.9" y="209.2">TBLOCK-M4</text>
<text x="346.8" y="204.1">4</text>
<text x="407.5" y="209.2">TBLOCK-M4</text>
<text x="415.3" y="204.1">4</text>
<text x="76.8" y="210.3">IO38</text>
<text x="78" y="215.4">IO0</text>
<text x="96.6" y="215.4">PE0/RXD0/PCINT8/PDIPK7/ADC15/PCINT23</text>
<text x="96.6" y="210.3">PD7/T0</text>
<text x="119.2" y="212.8">PK6/ADC14/PCINT22</text>
<text x="119.2" y="210.3">PK5/ADC13/PCINT21</text>
<text x="155" y="210.3">AD13</text>
<text x="155" y="212.8">AD14</text>
<text x="155" y="215.4">AD15</text>
<text x="78" y="217.9">IO1</text>
<text x="96.6" y="217.9">PE1/TXD0/PDO</text>
<text x="96.6" y="220.5">PE2/XCK0/AIN0</text>
<text x="130.8" y="220.5">PL0/ICP4</text>
<text x="155" y="220.5">IO49</text>
<text x="182.9" y="217.9">RESET</text>
<text x="78" y="223">IO5</text>
<text x="78" y="225.5">IO2</text>
<text x="96.6" y="223">PE3/OC3A/AIN1</text>
<text x="96.6" y="225.5">PE4/OC3B/INT4</text>
<text x="130.8" y="223">PL1/ICP5</text>
<text x="133" y="225.5">PL2/T5</text>
<text x="155" y="223">IO48</text>
<text x="155" y="225.5">IO47</text>
<text x="214.7" y="224.4">1</text>
<text x="214.7" y="227">2</text>
<text x="219.8" y="224.2">IO11</text>
<text x="219.8" y="226.8">M1OUT3</text>
<text x="280.7" y="224.4">1</text>
<text x="280.7" y="227">2</text>
<text x="285.8" y="224.2">IO7</text>
<text x="285.8" y="226.8">M2OUT3</text>
<text x="346.8" y="224.4">1</text>
<text x="346.8" y="227">2</text>
<text x="351.8" y="224.2">IO3</text>
<text x="351.8" y="226.8">M3OUT3</text>
<text x="78" y="228.1">IO3</text>
<text x="96.6" y="228.1">PE5/OC3C/INT5</text>
<text x="96.6" y="230.6">PE6/T3/INT6</text>
<text x="96.6" y="233.2">PE7/ICP3/CLKO/INT7</text>
<text x="129.6" y="233.2">PL5/OC5C</text>
<text x="129.7" y="228.1">PL3/OC5A</text>
<text x="129.7" y="230.6">PL4/OC5B</text>
<text x="155" y="228.1">IO46</text>
<text x="155" y="230.6">IO45</text>
<text x="155" y="233.2">IO44</text>
<text x="161.3" y="233.1">LED &amp; R</text>
<text x="169.5" y="233.1">eset</text>
<text x="214.7" y="229.5">3</text>
<text x="214.7" y="232.1">4</text>
<text x="219.8" y="229.3">M1OUT4</text>
<text x="219.8" y="231.9">IO10</text>
<text x="280.7" y="229.5">3</text>
<text x="280.7" y="232.1">4</text>
<text x="285.8" y="229.3">M2OUT4</text>
<text x="285.8" y="231.9">IO6</text>
<text x="346.8" y="229.5">3</text>
<text x="346.8" y="232.1">4</text>
<text x="351.8" y="229.3">M3OUT4</text>
<text x="351.8" y="231.9">IO2</text>
<text x="75.7" y="238.2">AREF</text>
<text x="96.6" y="238.2">AREF</text>
<text x="136" y="235.7">PL6</text>
<text x="136" y="238.2">PL7</text>
<text x="155" y="235.7">IO43</text>
<text x="155" y="238.2">IO42</text>
<text x="206.9" y="237.1">TBLOCK-M4</text>
<text x="272.9" y="237.1">TBLOCK-M4</text>
<text x="338.9" y="237.1">TBLOCK-M4</text>
<text x="75.6" y="240.8">VCC</text>
<text x="96.6" y="240.8">AVCC</text>
<text x="176.6" y="243.3">Arduino Mega 2560</text>
<text x="77.1" y="260.4" transform="rotate(-90 77.1 260.4)">1 GND</text>
<text x="79.7" y="260.4" transform="rotate(-90 79.7 260.4)">2 VCC</text>
<text x="82.2" y="260.4" transform="rotate(-90 82.2 260.4)">3 VCC</text>
<text x="87.3" y="260.4" transform="rotate(-90 87.3 260.4)">4 IO22</text>
<text x="89.8" y="260.4" transform="rotate(-90 89.8 260.4)">5 GND</text>
<text x="92.4" y="260.4" transform="rotate(-90 92.4 260.4)">6 IO23</text>
<text x="97.4" y="260.4" transform="rotate(-90 97.4 260.4)">7</text>
<text x="100" y="260.4" transform="rotate(-90 100 260.4)">8</text>
<text x="102.5" y="260.4" transform="rotate(-90 102.5 260.4)">9</text>
<text x="105.1" y="260.4" transform="rotate(-90 105.1 260.4)">10</text>
<text x="107.6" y="260.4" transform="rotate(-90 107.6 260.4)">11 IO24</text>
<text x="110.1" y="260.4" transform="rotate(-90 110.1 260.4)">12IO25</text>
<text x="112.7" y="260.4" transform="rotate(-90 112.7 260.4)">13IO26</text>
<text x="115.2" y="260.4" transform="rotate(-90 115.2 260.4)">14IO27</text>
<text x="132.8" y="260.4" transform="rotate(-90 132.8 260.4)">GND</text>
<text x="145.5" y="260.4" transform="rotate(-90 145.5 260.4)">GND</text>
<text x="158.2" y="260.4" transform="rotate(-90 158.2 260.4)">GND</text>
<text x="170.9" y="260.4" transform="rotate(-90 170.9 260.4)">GND</text>
<text x="275.6" y="259.8">IO28</text>
<text x="288.1" y="263.5">330</text>
<text x="304.7" y="262.3">A</text>
<text x="316.3" y="262.3">K</text>
<text x="318.8" y="259.8">GND</text>
<text x="351.8" y="259.8">IO39</text>
<text x="78.2" y="268.4" transform="rotate(-90 78.2 268.4)">VSS</text>
<text x="80.8" y="268.7" transform="rotate(-90 80.8 268.7)">VDD</text>
<text x="83.3" y="268.4" transform="rotate(-90 83.3 268.4)">VEE</text>
<text x="88.4" y="267.1" transform="rotate(-90 88.4 267.1)">RS</text>
<text x="90.9" y="267.8" transform="rotate(-90 90.9 267.8)">RW</text>
<text x="93.4" y="265.6" transform="rotate(-90 93.4 265.6)">E</text>
<text x="98.5" y="266.9" transform="rotate(-90 98.5 266.9)">D0</text>
<text x="101.1" y="266.9" transform="rotate(-90 101.1 266.9)">D1</text>
<text x="103.6" y="266.9" transform="rotate(-90 103.6 266.9)">D2</text>
<text x="106.2" y="266.9" transform="rotate(-90 106.2 266.9)">D3</text>
<text x="108.7" y="266.9" transform="rotate(-90 108.7 266.9)">D4</text>
<text x="111.2" y="266.9" transform="rotate(-90 111.2 266.9)">D5</text>
<text x="113.8" y="266.9" transform="rotate(-90 113.8 266.9)">D6</text>
<text x="116.3" y="266.9" transform="rotate(-90 116.3 266.9)">D7</text>
<text x="133" y="264.2" transform="rotate(-90 133 264.2)">1</text>
<text x="145.7" y="264.2" transform="rotate(-90 145.7 264.2)">1</text>
<text x="158.4" y="264.2" transform="rotate(-90 158.4 264.2)">1</text>
<text x="171.1" y="264.2" transform="rotate(-90 171.1 264.2)">1</text>
<text x="196.9" y="267.6">3</text>
<text x="202" y="267.4">12V</text>
<text x="202" y="270">GND</text>
<text x="237.5" y="267.6">4</text>
<text x="237.5" y="265.1">5</text>
<text x="242.6" y="267.4">IO34</text>
<text x="242.6" y="270">IO35</text>
<text x="242.6" y="264.9">IO28</text>
<text x="308" y="265.6">HEART_BEAT</text>
<text x="351.8" y="270">IO41</text>
<text x="196.9" y="272.7">1</text>
<text x="196.9" y="270.2">2</text>
<text x="202" y="272.5">VCC</text>
<text x="237.5" y="275.2">1</text>
<text x="237.5" y="272.7">2</text>
<text x="237.5" y="270.2">3</text>
<text x="242.6" y="272.5">IO36</text>
<text x="242.6" y="275">IO37</text>
<text x="290.9" y="275">IO30</text>
<text x="384.3" y="270.5" transform="rotate(-90 384.3 270.5)">VCC</text>
<text x="391.9" y="270.6" transform="rotate(-90 391.9 270.6)">12V</text>
<text x="402" y="270.5" transform="rotate(-90 402 270.5)">GND</text>
<text x="133" y="278.1" transform="rotate(-90 133 278.1)">2</text>
<text x="145.7" y="278.1" transform="rotate(-90 145.7 278.1)">2</text>
<text x="158.4" y="278.1" transform="rotate(-90 158.4 278.1)">2</text>
<text x="171.1" y="278.1" transform="rotate(-90 171.1 278.1)">2</text>
<text x="189.1" y="277.7">TBLOCK-M3</text>
<text x="229.7" y="280.3">TBLOCK-I5</text>
<text x="351.8" y="280.1">IO43</text>
<text x="132.8" y="283.2" transform="rotate(-90 132.8 283.2)">IO37</text>
<text x="145.5" y="283.2" transform="rotate(-90 145.5 283.2)">IO36</text>
<text x="158.2" y="283.2" transform="rotate(-90 158.2 283.2)">IO35</text>
<text x="170.9" y="283.2" transform="rotate(-90 170.9 283.2)">IO34</text>
<text x="72.2" y="289.2">LM016L</text>
</g>
</svg>
